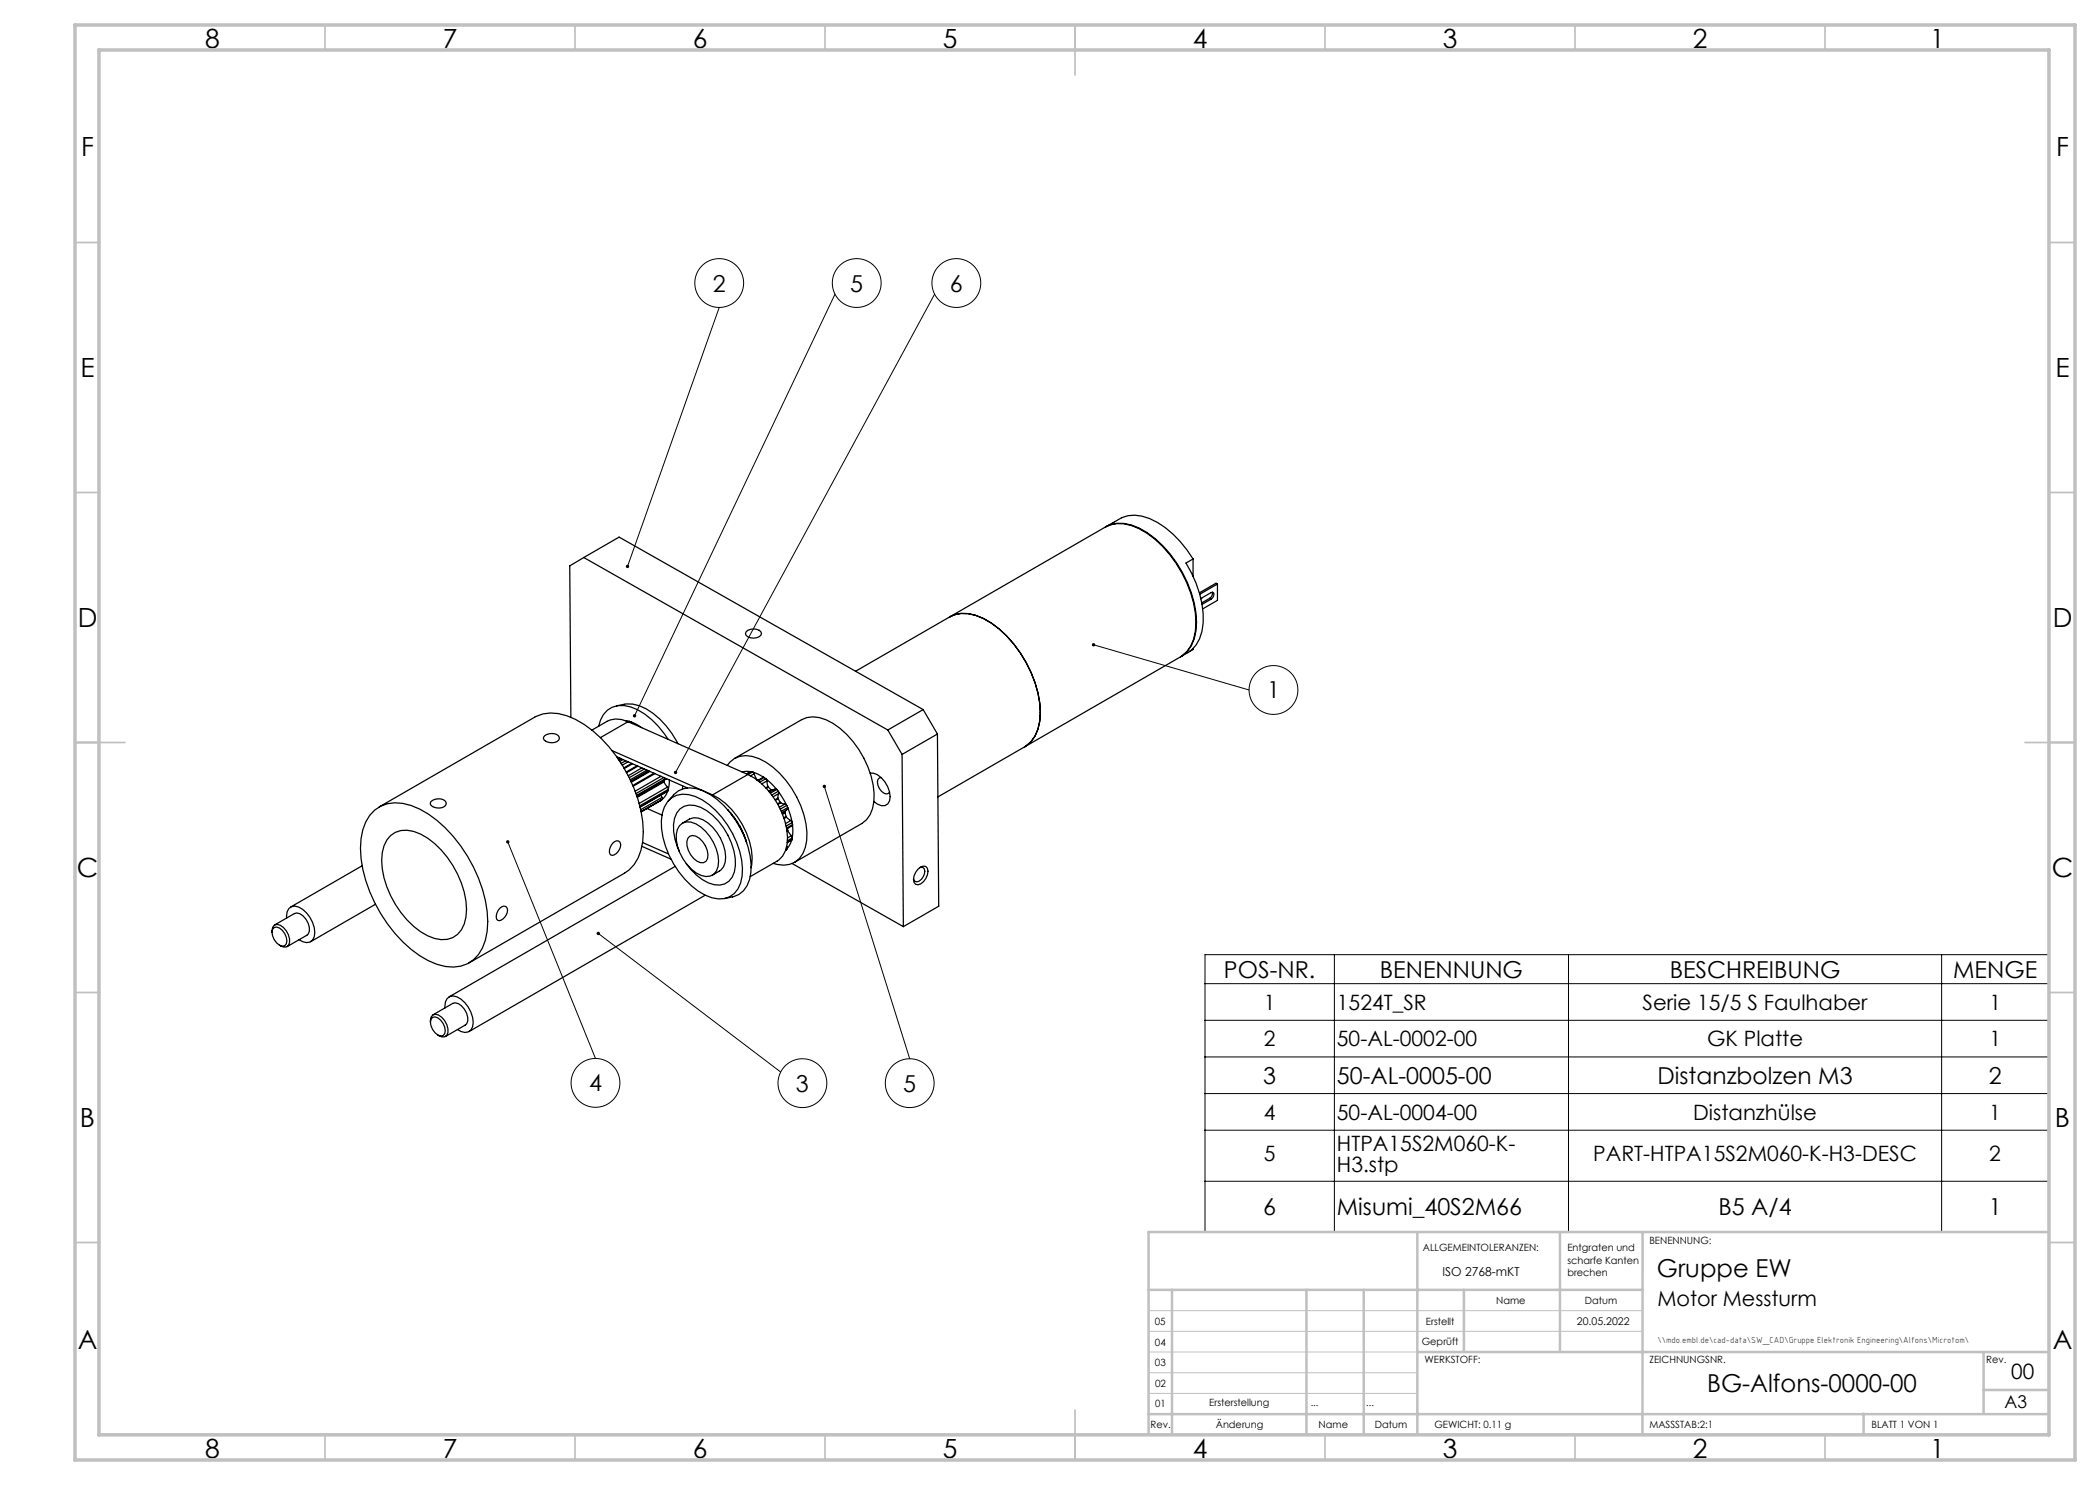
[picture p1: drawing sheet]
<svg xmlns="http://www.w3.org/2000/svg" width="420mm" height="297mm" viewBox="0 0 420 297" stroke-linecap="round" stroke-linejoin="round" font-family="sans-serif">
<g fill="none" stroke="#000" stroke-width=".2">
<path d="M167 58.8l-40.1 84.4M186.9 58.8l-51.8 95.7M143.8 61.5l-18.3 51.8M218.7 129l31.1 9M164.9 157.3l17 54.5M101.6 168.4l17.5 43.3M119.7 186.7l36.4 27.7M241 190.9h168.8v55.6h-168.8zM241 196.7h168.8M266.9 190.9v55.6M313.7 190.9v55.6M388.3 190.9v55.6"/>
<path d="M241 204.1h168.8M241 211.4h168.8M241 218.7h168.8M241 226h168.8M241 236.3h168.8"/>
<circle cx="143.8" cy="56.6" r="4.9"/>
<circle cx="171.3" cy="56.6" r="4.9"/>
<circle cx="191.3" cy="56.6" r="4.9"/>
<circle cx="254.7" cy="138" r="4.9"/>
<circle cx="119.1" cy="216.6" r="4.9"/>
<circle cx="160.5" cy="216.6" r="4.9"/>
<circle cx="181.9" cy="216.6" r="4.9"/>
</g>
<path d="M229.7 266.3h98.8M229.7 270.4h53.8M229.7 262.1h98.8M229.7 274.5h53.8M229.7 278.7h53.8" fill="none" stroke="#c0c0c0" stroke-width=".2"/>
<g fill="none" stroke="#c0c0c0" stroke-width=".35">
<path d="M65 5v5M115 5v5M165 5v5M215 5v10M265 5v5M315 5v5M365 5v5M15 48.5h5M410 48.5h5M15 98.5h5M410 98.5h5M15 148.5h10"/>
<path d="M405 148.5h10M15 198.5h5M410 198.5h5M15 248.5h5M410 248.5h5M65 287v5M115 287v5M165 287v5M215 282v10M265 287v5M315 287v5M365 287v5"/>
</g>
<g fill="none" stroke="#c0c0c0" stroke-width=".5">
<path d="M229.7 258h98.8M234.4 258v29M261.3 258v29M272.7 258v29M283.5 246.4v40.6M292.8 258v12.4M312 246.4v24M328.5 246.4v40.6M409.7 246.4h-180v40.6M283.5 270.4h126.2M396.7 270.4v12.3M396.7 278h13"/>
<path d="M229.7 282.8h180M372.7 282.7v4.3"/>
</g>
<path d="M15 5h400v287h-400zM19.8 10h390v277h-390z" fill="none" stroke="#c0c0c0" stroke-width=".7"/>
<path d="M125.3 113a.34 .34 0 0 0 .1 .6l.1-.3-.1 .3a.34 .34 0 0 0 .4-.4 .34 .34 0 0 0-.5-.2zM126.7 142.9a.34 .34 0 0 0 .1 .6l.1-.3-.1 .3a.34 .34 0 0 0 .4-.4 .34 .34 0 0 0-.5-.2zM218.5 128.7l-.1 .2 .3 .1-.3-.1a.34 .34 0 0 0 .3 .4 .34 .34 0 0 0 .3-.5 .34 .34 0 0 0-.5-.1zM164.6 157a.34 .34 0 0 0 .1 .6 .34 .34 0 0 0 .5-.3 .34 .34 0 0 0-.4-.3l.1 .3-.1-.3zM101.3 168.2a.34 .34 0 0 0 .1 .5 .34 .34 0 0 0 .5-.3 .34 .34 0 0 0-.5-.3l.2 .3-.2-.3zM119.4 186.4l.3 .3-.3-.2a.34 .34 0 0 0 .2 .5 .34 .34 0 0 0 .4-.4 .34 .34 0 0 0-.6-.2zM134.8 154.3v.3l.2 .2 .1-.3-.1 .3a.34 .34 0 0 0 .4-.1 .34 .34 0 0 0-.1-.5 .34 .34 0 0 0-.5 .1z" fill="#000"/>
<g fill="none" stroke="#000" stroke-width=".25">
<path d="M116.8 111.5l-2.9 1.7 .3 30.3M116.8 111.5l60.8 34.5M116.8 111.5l7-4.1 60.8 34.5M221.2 105.3l1.4-.7a6.9 6.9 0 0 1 7.3-.9 19.8 19.8 0 0 1 8.7 8.1l-1.4 .8a21.3 21.3 0 0 1 3.4 12 7.1 7.1 0 0 1-4.4 6.7 6.3 6.3 0 0 0 3-5.1 21.9 21.9 0 0 0-5.2-15.4 15.3 15.3 0 0 0-9.2-6.1h-1.4l-1.3 .2zM238.6 111.8v3.4M240.2 119.8l2-1.3h.4a.95 .95 0 0 1-.4 1.3M241.9 119.7l.3 .1M241.9 119.7l-1.5 .9M242.2 119.8l-1.7 1M242.5 118.4v.6l-.6 .7M243.5 116.8l-3.5 2.1M243.5 116.8v3.3l-3 1.7"/>
<path d="M243.5 116.8l-.3-.2-3.3 2M149.2 126.4a2.22 2.22 0 0 1 3 0l.1 .3a1.92 1.92 0 0 1-3.1 .4l-.1-.4zM190 123.4a6.8 6.8 0 0 1 6.7 .3 23 23 0 0 1 10.9 14.9 12.9 12.9 0 0 1-.6 8.6l-.8 1.1-1.2 1.1M190 123.4l31.1-18a6.8 6.8 0 0 1 6.7 .3 23 23 0 0 1 10.9 14.9 12.9 12.9 0 0 1-.6 8.6l-.8 1.2-1.2 1-31.1 18M190 123.4l-18.9 10.8M238.6 129.7v.2l-.7 .4M240.4 120.8h.1M240.5 120.8l-.1 .1M108.9 147.2a2.14 2.14 0 0 1 2.9 .2 .91 .91 0 0 1-.8 1.1 1.95 1.95 0 0 1-2.3-.8zM118.4 146l3-1.7a4.5 4.5 0 0 1 4.2 0l24 10.6a15.1 15.1 0 0 1 7.8 14 4.3 4.3 0 0 1-2 3.3l-5.3 3.1M119.7 145.2a4.6 4.6 0 0 1 6.5-3.8 15.2 15.2 0 0 1 7.4 6.5M122.4 150.1l20.1 8.9"/>
<path d="M123.3 141.2a7.3 7.3 0 0 1 7.3 1.5 17.9 17.9 0 0 1 5 6M123.3 151.4l14.2 6.2M123.9 151.6l-.3 .2M124 151.7l-.3 .2M124.3 151.8l-.5 .2M124.6 151.9l-.6 .4M125.1 144.1l.8 .2M125.1 152.2l-.9 .5M125.6 152.4l-1.1 .6M125.9 144.3l.3 .1M125.9 144.3l-5.8 3.2M125.9 144.3l-.2 .1"/>
<path d="M126.2 144.4l2.1 1.1M126.2 144.4l.3 .3M126.2 144.4l-.2 .1M126.3 152.7l-1.5 .9M126.5 152.7l-1.6 1M127.4 153.2l-2.1 1.2M127.6 153.2l-2.3 1.3M128.4 153.6l-2.7 1.5M128.9 153.8l-3 1.7M129.4 154l-3.3 2M129.7 154.2l-3.5 2M129.9 154.2l-3.7 2.1"/>
<path d="M130 154.3l-3.7 2.1M130.8 154.6l-4.2 2.5M131 154.7l-4.4 2.5M132.2 155.3l-5.2 2.9M132.2 159l.2 .5M132.4 159.5v.4M132.4 159.5l-4.3 2.4M132.4 159.9l-.2 .2M132.4 159.9l-4.2 2.4M132.8 156.2v.2M132.8 156.2l-5.4 3.1M132.8 155.5l-5.6 3.2"/>
<path d="M132.8 156.1v.1M132.8 156.4l.7 1M132.8 156.4l-5.3 3.1M133.2 155.7l-5.9 3.4M133.3 155.8l-5.9 3.4M133.5 157.4l.1 .5M133.5 157.4l-5.7 3.3M133.6 158.2l-.5 1-.7 .7M133.6 158.2l-5.6 3.2M133.6 157.9v.3M133.6 157.9l-5.6 3.3M133.9 156l-.3 1.9"/>
<path d="M136.5 157.2v.6M142.5 159a15.1 15.1 0 0 1 7.8 14l-.1 .5M145.5 153.1a4.4 4.4 0 0 1 4.9-1.8 14.2 14.2 0 0 1 7.9 6.4 17 17 0 0 1 3 10.4 5.2 5.2 0 0 1-3.4 4.8l-1.2 .1-2.1-.3M146.9 151.7l13.4-7.8a5.4 5.4 0 0 1 4.9 .1 18.2 18.2 0 0 1 9.4 13 8.5 8.5 0 0 1-1.3 6.9l-.9 .8-13.5 7.8M150.1 154.3l-1.7 .1M150.1 154.3l-.8 .5M150.2 154.3l.3 .1M150.2 154.3h-.1M150.2 154.3l-.9 .5M150.5 154.4l.1 .1M150.5 154.4l-8 4.6M150.6 154.5l.2 .3"/>
<path d="M150.6 154.5l2.1 1M150.8 154.8l.6 1.1M150.8 154.8l-.7 .4M151.4 155.9l.1 .1M151.4 155.9h-.1M151.5 156h.1M151.5 156h-.1M152.7 155.5l-1.2 .6M152.7 155.5h.1M152.8 155.5l.4 .2M152.8 155.5l-1.1 .7M153.2 155.7l.1 .2"/>
<path d="M153.2 155.7l-1.2 .7M153.3 155.9l.1 .3M153.3 155.9l1.9 1.9M153.4 156.2l.2 1.1M153.4 156.2l-1 .6M153.6 157.3l.1 .1M153.6 157.3l-.4 .3M153.7 157.4l.5 .6M153.7 157.4l-.4 .3M154.2 158h.1M154.2 158l-.4 .2M154.3 158l-.5 .3"/>
<path d="M154.7 158h-.4M155.2 157.8h-.2l-1.1 .6M155.2 157.8l.2 .1M155.4 157.9l.3 .4M155.4 157.9l-1.3 .7M155.6 159.6v.2M155.6 159.6l-.6 .3M155.6 159.8l.4 .7M155.6 159.8l-.5 .3M155.7 158.3v.1M155.7 158.3l-1.3 .7M155.7 158.4l.1 .3"/>
<path d="M155.7 158.4l1.6 2.5M155.8 158.7l-.2 .9M155.8 158.7l-1.2 .7M174 154.6a3.3 3.3 0 0 1 3 1.7 4.7 4.7 0 0 1 .9 3.9 1.49 1.49 0 0 1-2.4 .6l-.7-.5M176.2 155.5l-.4 .1a1.61 1.61 0 0 0 .1 2.1 1.57 1.57 0 0 0 1.8 1l.2-.3M177.6 146l2.8 4.9M180.4 150.9l.3 34.4M184.6 141.9l-7 4.1M184.6 141.9l2.9 4.9M187.5 146.8l-7.1 4.1M187.5 146.8l.2 34.4-7 4.1M205 149.4l-17.4 10"/>
<path d="M72.4 173.2l-14.3 8.2M74.9 162a7.1 7.1 0 0 1 7.3-.9 22.6 22.6 0 0 1 11.3 10.2 25.2 25.2 0 0 1 3.9 15 8.2 8.2 0 0 1-3.9 6.4 8.5 8.5 0 0 1-7.8-.5 27.3 27.3 0 0 1-12.6-16.1 16.6 16.6 0 0 1 0-11.7l.8-1.3zM75.8 161.4l31.1-18a8.3 8.3 0 0 1 8.2 .5 27.3 27.3 0 0 1 12.5 16 16.6 16.6 0 0 1 0 11.7l-.8 1.3-1 1.1-.9 .6-31.1 18M78.1 167.1a4.7 4.7 0 0 1 4.6-.8 15.6 15.6 0 0 1 8.8 8.5 13.7 13.7 0 0 1 1.3 10 4.5 4.5 0 0 1-5.9 2.9 15.6 15.6 0 0 1-8.8-8.6 13.7 13.7 0 0 1-1.3-9.9l.6-1.2zM86.3 160.2a2.14 2.14 0 0 1 2.9 .3 .91 .91 0 0 1-.9 1 1.95 1.95 0 0 1-2.2-.7zM122.6 168.6a.84 .84 0 0 1 .8-.4 .84 .84 0 0 1 .7 .5 2.03 2.03 0 0 1-1.9 2.3 1.85 1.85 0 0 1 .4-2.4zM128.4 169.3l5.8 2.5M128.5 168.5l5.2 2.3M129.4 161.7l3 1.3M132.2 160.1l-.4 .2M132.2 160.1l-4 2.3M132.2 160.1h.1"/>
<path d="M132.4 163h-.1M133.5 160.4a4.5 4.5 0 0 1 5.6-1.1 17.3 17.3 0 0 1 9.2 12.7 7.9 7.9 0 0 1-1.4 6.7 4.5 4.5 0 0 1-4.5 .8 15.1 15.1 0 0 1-8.6-8.5 12.3 12.3 0 0 1-.9-9.6zM133.7 160.2a5.2 5.2 0 0 1 6.9-2 18.2 18.2 0 0 1 9.4 13 8.5 8.5 0 0 1-1.3 7 6.2 6.2 0 0 1-3.8 1.5M135 173.3l-45.2 26.1M135.9 170.3a9.1 9.1 0 0 1-.6-7.7 3.4 3.4 0 0 1 4.8-1.1 13.3 13.3 0 0 1 7 11.6 3.7 3.7 0 0 1-3.1 3.9 6.7 6.7 0 0 1-4.8-2l-2-2.3M135.9 165.1a2.53 2.53 0 0 1 3.3-.3 9 9 0 0 1 4.4 8.5 2.33 2.33 0 0 1-3.3 1.8 9 9 0 0 1-5-8.2l.2-1zM136.5 164.6a3.6 3.6 0 0 1 5.1 0 9.1 9.1 0 0 1 3.4 7.9 3.6 3.6 0 0 1-2.5 2.5M138 167.2a2.22 2.22 0 0 1 2.5 1.1 4.1 4.1 0 0 1 1 3.4l-.3 .5a1.76 1.76 0 0 1-2.5-.5 4.1 4.1 0 0 1-1.1-4zM141 179l-47.2 27.3M145.5 161.9a15.1 15.1 0 0 1 3.8 6.6M145.5 161.9h.1M145.7 162.1h-.1"/>
<path d="M146.2 162.6h-.1M146.2 162.7h.1M146.3 162.8h.1M146.5 163l-.1 .1M146.8 163.4h-.1M147 163.7l-.1 .1M147.4 164.3l-.1 .1M147.5 164.4l-.1 .1M147.9 165.1l-.1 .1M148 165.3h-.1M148.3 165.8l-.1 .1M148.5 166.2l-.1 .1"/>
<path d="M148.7 166.6l-.1 .1M148.8 166.9l-.1 .1M148.9 167.1l-.1 .1M148.9 167.2l-.1 .1M149.2 167.9l-.1 .1M149.2 168.1h.1M156 160.5l.1 .1M156 160.5l-.5 .3M156.1 160.6l.9 .2M156.1 160.6l-.5 .3M157 162.4v.2M157 162.4l-.5 .3"/>
<path d="M157 162.6l.2 .7M157 162.6l-.5 .2M157 160.8l.3 .1M157 160.8l-1.1 .6M157.2 170h-.1M157.2 170h.1M157.2 163.3l.1 .1M157.2 163.3l-.4 .2M157.3 160.9l.1 .2M157.3 163.4l.9 .7M157.3 163.4l-.5 .3M157.3 162l-.3 .4"/>
<path d="M157.3 169.3l.1 .1M157.4 161.1l.1 .4M157.4 161.1l-1.3 .7M157.4 169.4v.3M157.4 169.4h-.1M157.4 169.8l-.2 .2M157.4 169.8l-.2 .1M157.4 169.7v.1M157.5 166v.1M157.5 166l-.1 .1M157.5 165.7v.3M157.5 161.5l.1 .2"/>
<path d="M157.5 161.5l-1.2 .8M157.5 166.1l.8 1M157.5 166.1l-.1 .1M157.6 161.7l-.1 .2-1.1 .6M157.6 161.7l.8 2.6M158.2 164.1l.2 .2M158.2 164.1l-1.1 .6M158.3 167.1l.2 .3M158.3 167.1l-.8 .5M158.3 168l-.3 .9-.6 .8M158.3 168l-.8 .5M158.4 167.9l-.1 .1"/>
<path d="M158.4 167.9l-.9 .6M158.4 164.3v.2M158.4 172.7l22.3 12.6M158.4 164.5l.1 .4M158.4 164.5l-1.2 .7M158.5 167.4v.2M158.5 167.6l-.1 .3M158.5 167.6l-1 .6M158.5 165.1l-1.2 .7M158.5 165.1v2.3M158.5 164.9v.2M158.5 164.9l-1.2 .7"/>
<path d="M183.6 173.9l.5-.5 .6-.2 .5 .1a1.82 1.82 0 0 1 0 2.4 1.8 1.8 0 0 1-2.1 1.2 1.82 1.82 0 0 1 0-2.4zM183.9 173.5h.7a1.9 1.9 0 0 1-1.2 2.9l-.4-.1-.3-.6M54.4 186.5a1.24 1.24 0 0 1 1-1.6 3.3 3.3 0 0 1 2.3 4.2 1.34 1.34 0 0 1-1.8-.1M54.8 185.5a1.85 1.85 0 0 1 2.1 1.2 1.85 1.85 0 0 1 0 2.4 1.85 1.85 0 0 1-2.1-1.2 1.85 1.85 0 0 1 0-2.4zM54.9 185l4-2.3a2 2 0 0 1 2.3 1.2 2.48 2.48 0 0 1 .2 3.1l-4 2.3M57.3 183.6a1.76 1.76 0 0 1 .5-1.9 1.76 1.76 0 0 1 1.9-.3 5.9 5.9 0 0 1 3.1 6 1.56 1.56 0 0 1-2.3 .9l-.7-.4M75.1 180.9l-13 7.4M100 181.7a.84 .84 0 0 1 .8-.5 .84 .84 0 0 1 .7 .6 2.25 2.25 0 0 1-1.7 2.3h-.2a1.85 1.85 0 0 1 .4-2.4zM86.1 204.4a1.24 1.24 0 0 1 1-1.6 3.3 3.3 0 0 1 2.3 4.3 1.34 1.34 0 0 1-1.8-.1M86.5 203.5a1.85 1.85 0 0 1 2.1 1.2 1.85 1.85 0 0 1 0 2.4 1.85 1.85 0 0 1-2.1-1.2 1.85 1.85 0 0 1 0-2.4zM86.6 203l4-2.3a2.01 2.01 0 0 1 2.3 1.1 2.48 2.48 0 0 1 .2 3.2l-4 2.3M89 201.6a1.76 1.76 0 0 1 .5-1.9 1.76 1.76 0 0 1 1.9-.3 5.9 5.9 0 0 1 3.1 5.9 1.56 1.56 0 0 1-2.3 1l-.7-.4"/>
</g>
<g font-size="5.3">
<text x="41" y="9.5">8</text>
<text x="88.5" y="9.5">7</text>
<text x="138.5" y="9.5">6</text>
<text x="188.5" y="9.5">5</text>
<text x="238.5" y="9.5">4</text>
<text x="288.5" y="9.5">3</text>
<text x="338.5" y="9.5">2</text>
<text x="386" y="9.5">1</text>
<text x="16.2" y="31.2">F</text>
<text x="411.2" y="31.2">F</text>
<text x="16.1" y="75.5">E</text>
<text x="411.1" y="75.5">E</text>
<text x="15.5" y="125.5">D</text>
<text x="410.5" y="125.5">D</text>
<text x="15.4" y="175.5">C</text>
<text x="410.4" y="175.5">C</text>
<text x="16" y="225.5">B</text>
<text x="411" y="225.5">B</text>
<text x="15.5" y="269.7">A</text>
<text x="410.5" y="269.7">A</text>
<text x="41" y="291.5">8</text>
<text x="88.5" y="291.5">7</text>
<text x="138.5" y="291.5">6</text>
<text x="188.5" y="291.5">5</text>
<text x="238.5" y="291.5">4</text>
<text x="288.5" y="291.5">3</text>
<text x="338.5" y="291.5">2</text>
<text x="386" y="291.5">1</text>
</g>
<g font-size="4.9">
<text x="331.4" y="255.3">Gruppe EW</text>
<text x="341.4" y="278.3">BG-Alfons-0000-00</text>
</g>
<g font-size="4.7">
<text x="142.6" y="58.3">2</text>
<text x="170.1" y="58.3">5</text>
<text x="190" y="58.3">6</text>
<text x="253.4" y="139.7">1</text>
<text x="244.8" y="195.5">POS-NR.</text>
<text x="276" y="195.5">BENENNUNG</text>
<text x="333.9" y="195.5">BESCHREIBUNG</text>
<text x="390.6" y="195.5">MENGE</text>
<text x="117.8" y="218.3">4</text>
<text x="159.2" y="218.3">3</text>
<text x="180.6" y="218.3">5</text>
<text x="252.6" y="216.7">3</text>
<text x="267.4" y="216.7">50-AL-0005-00</text>
<text x="331.5" y="216.7">Distanzbolzen M3</text>
<text x="397.7" y="216.7">2</text>
<text x="252.6" y="243">6</text>
<text x="267.4" y="243">Misumi_40S2M66</text>
<text x="343.7" y="243">B5 A/4</text>
<text x="397.7" y="243">1</text>
</g>
<g font-size="4.2">
<text x="252.8" y="201.9">1</text>
<text x="267.4" y="201.9">1524T_SR</text>
<text x="328.5" y="201.9">Serie 15/5 S Faulhaber</text>
<text x="397.9" y="201.9">1</text>
<text x="252.8" y="209.3">2</text>
<text x="267.4" y="209.3">50-AL-0002-00</text>
<text x="341.4" y="209.3">GK Platte</text>
<text x="397.9" y="209.3">1</text>
<text x="252.8" y="223.9">4</text>
<text x="267.4" y="223.9">50-AL-0004-00</text>
<text x="338.6" y="223.9">Distanzhülse</text>
<text x="397.9" y="223.9">1</text>
<text x="252.8" y="232.3">5</text>
<text x="267.4" y="230.2">HTPA15S2M060-K-</text>
<text x="318.6" y="232.3">PART-HTPA15S2M060-K-H3-DESC</text>
<text x="397.9" y="232.3">2</text>
<text x="267.4" y="234.3">H3.stp</text>
<text x="331.5" y="261.2">Motor Messturm</text>
<text x="402.3" y="275.7">00</text>
</g>
<text font-size="3.5" x="400.9" y="281.6">A3</text>
<text font-size="2.5" x="288.5" y="255.3">ISO 2768-mKT</text>
<text font-size="2.1" x="315.4" y="265">20.05.2022</text>
<g font-size="2">
<text x="284.6" y="250.3">ALLGEMEINTOLERANZEN:</text>
<text x="313.5" y="250.3">Entgraten und</text>
<text x="329.9" y="248.7">BENENNUNG:</text>
<text x="313.5" y="252.8">scharfe Kanten</text>
<text x="313.5" y="255.3">brechen</text>
<text x="299.2" y="260.7">Name</text>
<text x="317" y="260.7">Datum</text>
<text x="231" y="264.9">05</text>
<text x="231" y="269.1">04</text>
<text x="284.4" y="268.9">Geprüft</text>
<text x="285.2" y="265">Erstellt</text>
<text x="231" y="273.2">03</text>
<text x="284.9" y="272.6">WERKSTOFF:</text>
<text x="329.9" y="272.6">ZEICHNUNGSNR.</text>
<text x="397.2" y="272.6">Rev.</text>
<text x="231" y="281.4">01</text>
<text x="231" y="277.3">02</text>
<text x="241.8" y="281.2">Ersterstellung</text>
<text x="262.1" y="281.2">...</text>
<text x="273.2" y="281.2">...</text>
<text x="230.1" y="285.7">Rev.</text>
<text x="243.2" y="285.7">Änderung</text>
<text x="263.7" y="285.7">Name</text>
<text x="275" y="285.7">Datum</text>
<text x="286.9" y="285.7">GEWICHT: 0.11 g</text>
<text x="329.9" y="285.7">MASSSTAB:2:1</text>
<text x="374.3" y="285.7">BLATT 1 VON 1</text>
</g>
<text font-size="1.8" x="331.5" y="268.6">\\mdo.embl.de\cad-data\SW_CAD\Gruppe Elektronik Engineering\Alfons\Microtom\</text>
</svg>
